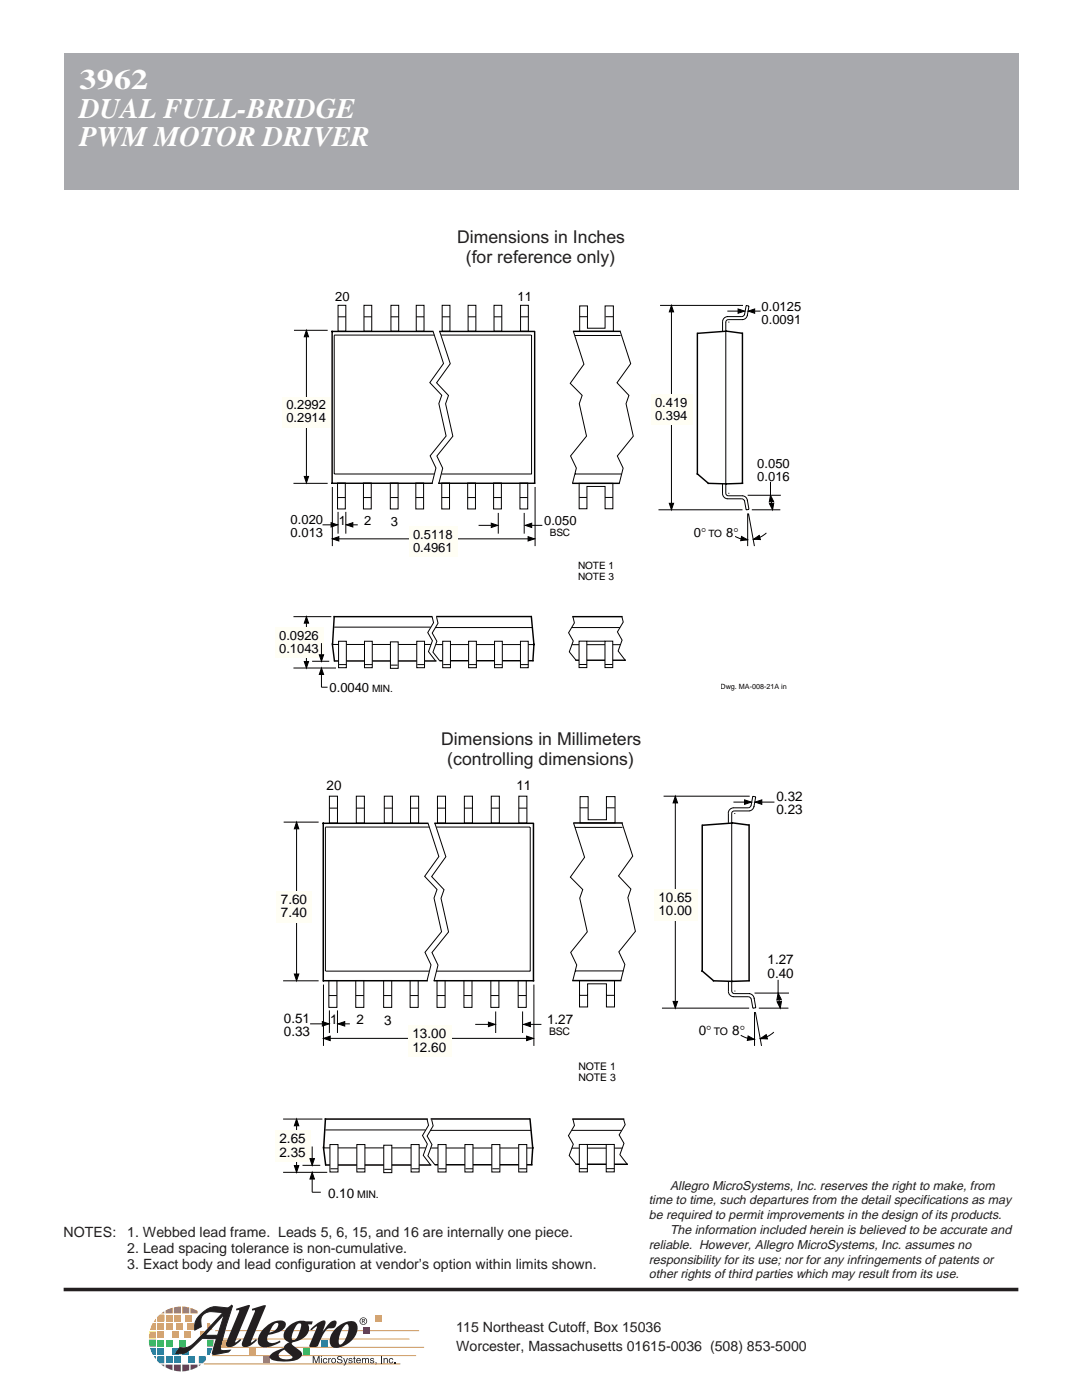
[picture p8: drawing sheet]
<svg xmlns="http://www.w3.org/2000/svg" width="216mm" height="279mm" viewBox="0 0 216 279" stroke-linecap="round" stroke-linejoin="round" font-family="sans-serif">
<path d="M12.7 10.6h190.5v27.3h-190.5z" fill="#a8a9ad"/>
<path d="M12.7 257.4h190.5" fill="none" stroke="#231f20" stroke-width=".71" stroke-linecap="butt"/>
<path d="M40.7 272.2h39.2M42.3 270.5h40.7M43 268.9h41.6" fill="none" stroke="#f89d33" stroke-width=".2"/>
<path d="M39.7 272.3h.4l-.4 .4z" fill="#583a97"/>
<path d="M31.1 263.2v.6h-.4z" fill="#f1592f"/>
<path d="M30.5 264h.6v1.4h-1.2z" fill="#f89d33"/>
<path d="M29.9 265.7h1.2v1.4h-1.4z" fill="#fff101"/>
<path d="M29.7 267.4h1.4v1.4h-1.2z" fill="#36b557"/>
<path d="M29.9 269h1.2v1.4h-.6z" fill="#00a6bf"/>
<path d="M30.7 270.7h.4v.6z" fill="#0078c0"/>
<path d="M32.2 262.1l.6-.4v.4z" fill="#ed1255"/>
<path d="M31.4 262.8l.5-.4h.9v1.4h-1.4z" fill="#f1592f"/>
<path d="M31.4 264h1.4v1.4h-1.4z" fill="#f89d33"/>
<path d="M31.4 265.7h1.4v1.4h-1.4z" fill="#fff101"/>
<path d="M31.4 267.4h1.4v1.4h-1.4z" fill="#36b557"/>
<path d="M31.4 269h1.4v1.4h-1.4z" fill="#00a6bf"/>
<path d="M31.4 270.7h1.4v1.4h-1l-.4-.5z" fill="#0078c0"/>
<path d="M32.1 272.3h.7v.5z" fill="#583a97"/>
<path d="M33 261.6l1.4-.6v1.1h-1.4z" fill="#ed1255"/>
<path d="M33 262.4h1.4v1.4h-1.4z" fill="#f1592f"/>
<path d="M33 264h1.4v1.4h-1.4z" fill="#f89d33"/>
<path d="M34.2 265.7h1.4v1.4h-1.4z" fill="#fff101"/>
<path d="M33 267.4h1.4v1.4h-1.4z" fill="#36b557"/>
<path d="M34.2 269h1.4v1.4h-1.4z" fill="#00a6bf"/>
<path d="M33 270.7h1.4v1.4h-1.4z" fill="#0078c0"/>
<path d="M33 272.3h1.4v1.2l-1.4-.6z" fill="#583a97"/>
<path d="M34.7 260.9l1.4-.1v1.3h-1.4z" fill="#ed1255"/>
<path d="M34.7 262.4h1.4v1.4h-1.4z" fill="#f1592f"/>
<path d="M35.2 264h1.4v1.4h-1.4z" fill="#f89d33"/>
<path d="M36.7 265.7h1.4v1.4h-1.4z" fill="#fff101"/>
<path d="M35.6 267.4h1.4v1.4h-1.4z" fill="#36b557"/>
<path d="M36.4 269h1.4v1.4h-1.4z" fill="#00a6bf"/>
<path d="M34.7 270.7h1.4v1.4h-1.4z" fill="#0078c0"/>
<path d="M34.7 272.3h1.4v1.4l-1.4-.2z" fill="#583a97"/>
<path d="M36.4 260.8l1.4 .2v1.1h-1.4z" fill="#ed1255"/>
<path d="M36.9 262.4h1.4v1.4h-1.4z" fill="#f1592f"/>
<path d="M39.8 265.7h1.4v1.4h-1.4z" fill="#fff101"/>
<path d="M37.4 270.7h1.4v1.4h-1.4z" fill="#0078c0"/>
<g fill="#583a97">
<path d="M36.4 272.3h1.4v1.2l-1.4 .2z"/>
<path d="M38 272.3h1.4v.5l-1.4 .6z"/>
</g>
<path d="M37.2 264h1.4v1.4h-1.4z" fill="#f89d33"/>
<path d="M39.7 270.7h1.4a1.34 1.34 0 0 1-.6 1.4h-.8z" fill="#0078c0"/>
<path d="M41.3 264h.5l.6 1.4h-1.1z" fill="#f89d33"/>
<path d="M41.3 267.4h1.3l-.1 1.4h-1.2z" fill="#36b557"/>
<path d="M41.3 269h1.1l-.6 1.4h-.5z" fill="#00a6bf"/>
<path d="M38 261l1.4 .6v.5h-1.4z" fill="#ed1255"/>
<path d="M44.2 267.4h1.4v1.3h-1.4z" fill="#fff101"/>
<path d="M52.4 270.6h1.4v1.4h-1.4z" fill="#ed1255"/>
<path d="M60.4 269h1.4v1.4h-1.4z" fill="#36b557"/>
<path d="M64 267.3h1.4v1.4h-1.4z" fill="#00a6bf"/>
<path d="M74.9 262.4h1.4v1.4h-1.4z" fill="#f1592f"/>
<path d="M49.6 269h1.4v1.4h-1.4z" fill="#f89d33"/>
<g fill="#231f20">
<path d="M62.4 270.6h.3l.4 1.3 .4-1.3h.3v1.5h-.2v-1.2l-.4 1.2h-.2l-.4-1.2v1.2h-.2z"/>
<path d="M64.6 271.1h.5l.2 .3-.2-.2a.35 .35 0 0 0-.5 .3 .35 .35 0 0 0 .4 .4l.3-.2v.2a.44 .44 0 0 1-.8 0v-.6z"/>
<path d="M65.5 271h.2v.2l.3-.2v.2l-.3 .1v.8h-.2z"/>
<path d="M67.5 270.7h.6l.2 .4-.5-.3-.3 .2 .7 .4a.53 .53 0 0 1-.2 .7 .53 .53 0 0 1-.8-.3v-.2h.2a.37 .37 0 0 0 .4 .3 .37 .37 0 0 0 .3-.3l-.8-.4v-.4z"/>
<path d="M68.5 271h.2l.2 .9 .3-.9h.2l-.3 .8a.63 .63 0 0 1-.5 .7v-.2h.2l.1-.2z"/>
<path d="M69.6 271.2l.3-.2 .4 .2-.1 .1-.3-.1-.2 .1 .6 .3-.1 .5-.5-.1-.2-.1v-.2l.5 .3 .2-.2-.6-.3z"/>
<path d="M70.6 270.7h.2v.3h.2v.2h-.2v.7l.2 .2-.4-.1v-.8h-.1z"/>
<path d="M72.2 271h.2v.2l.3-.2 .3 .2 .4-.2 .2 .4v.7h-.1v-.7l-.2-.2-.3 .1v.8h-.2v-.7l-.1-.2-.2 .1-.1 .8h-.2z"/>
<path d="M73.9 271.2l.3-.2 .4 .2-.1 .1-.3-.1-.2 .1 .7 .3-.2 .5-.5-.1-.2-.1v-.2l.5 .3 .2-.2-.6-.3z"/>
<path d="M74.9 271.9h.2v.4l-.2 .1 .1-.3z"/>
<path d="M76 270.6h.2v1.5h-.2z"/>
<path d="M76.5 271h.2v.2a.39 .39 0 0 1 .6-.1l.1 1h-.2v-.8l-.2-.1-.2 .1-.1 .8h-.2z"/>
<path d="M77.8 271.1h.5l.2 .3-.3-.2a.35 .35 0 0 0-.4 .3 .35 .35 0 0 0 .4 .4l.3-.2-.1 .2a.44 .44 0 0 1-.8 0v-.6z"/>
<path d="M78.7 271.9h.2v.2h-.2z"/>
<path d="M64 271v1.1h.2v-1.1zM64 270.6v.2h.2v-.2z"/>
<path d="M66.1 271.6a.52 .52 0 0 0 1 0 .52 .52 0 0 0-1 0zM66.4 271.2a.35 .35 0 0 1 .5 .4 .35 .35 0 0 1-.5 .3l-.1-.3z"/>
<path d="M71.3 271.1a.54 .54 0 0 0-.2 .7 .54 .54 0 0 0 .7 .2l.2-.3-.4 .3-.3-.4h.7v-.3l-.2-.2zM71.4 271.2h.3l.1 .3h-.5z"/>
</g>
<path d="M43 265.6h40.6M43.2 267.2h38.5" fill="none" stroke="#f89d33" stroke-width=".2"/>
<g fill="#231f20">
<path d="M47.1 261.2l2.4-.7h.3l.1 .1-3 7.3 .3-.1 .8-.6 .1 .3-1.2 .9a1.16 1.16 0 0 1-1.8 .1v-.5l2.6-6.2v-.3h-.5z"/>
<path d="M50.3 261.2l2.4-.7 .3 .1-2.9 7.3 .2-.1 .8-.6 .2 .3-1.5 1.1a1.13 1.13 0 0 1-1.5 0l.1-.8 2.5-6-.1-.3-.5 .1z"/>
<path d="M52.7 265.1a3.8 3.8 0 0 1 4-1.4 1.08 1.08 0 0 1-.4 1.8l-1 .5-1.8 .4 .2-.5a1.69 1.69 0 0 0 1.8-1.8 1.39 1.39 0 0 0-1.4 1.1 3.6 3.6 0 0 0-.8 2.4 1.71 1.71 0 0 0 2.4 0l.2-.1v.3a5.9 5.9 0 0 1-3.4 1.1 1.37 1.37 0 0 1-.9-2.1l.4-.8z"/>
<path d="M61.9 265.3a4.3 4.3 0 0 1 2.9-1.7l.1 .5-.6 1.7a4.8 4.8 0 0 1 2.4-2.3l.3 .1a1.07 1.07 0 0 1-.2 1.2 1.07 1.07 0 0 1-1.1 .3 3.5 3.5 0 0 0-1.7 2.2l-.2 .4a1.34 1.34 0 0 1-2.1 1l1.6-3.9-.2-.1-.9 .8z"/>
<path d="M66.9 265.2l1-.8 1.2-.6 .1 .5a4.2 4.2 0 0 0-1.5 4 1.76 1.76 0 0 0 1.4-1.4l.4-1.2a.94 .94 0 0 0-.3-1.4l-.1-.5a1.52 1.52 0 0 1 2.2 .9 4.4 4.4 0 0 1-4.8 4.2 1.68 1.68 0 0 1-.5-2.2z"/>
<path d="M57.2 265l.8-.7 1.1-.5 .3-.1 .1 .5a4.4 4.4 0 0 0-1.3 3l.2 .2a.88 .88 0 0 0 1.1-.9l.6-2-.1-.3h-.5l-.1-.5 .8-.1 2.2 .1-.2 .6h-.7a2.1 2.1 0 0 1-1 2.8l-1 .5-1.2 .3a.54 .54 0 0 0 .4 .8l1.2 .9 .4 .6a2.12 2.12 0 0 1-2.3 1.5 7.5 7.5 0 0 1-3.9-.4l-.2-.2a1.34 1.34 0 0 1 1.2-1.5l1.5-.6 .1 .4-.3 .1a1.1 1.1 0 0 0-.7 1.2 2.25 2.25 0 0 0 2.6 .3 .97 .97 0 0 0-.7-.8l-.3-.3a.92 .92 0 0 1-.4-1.5l.8-.5a1.45 1.45 0 0 1-.8-2.5z"/>
</g>
<path d="M44.7 262.3l-1.3 4.2h-2.5zM39.7 262.6a3.2 3.2 0 0 0-.8 2.9l1.3-.7a2.14 2.14 0 0 1 1.5-3l2.8 .2-5.6 5.9-1.1 .8a3 3 0 0 1-1.9 .2l-.8 1.2a3.2 3.2 0 0 0 3.3-1.1l1.9-1.9 2.9 .1-.8 3 .6 .1 2.6-.5 .3-.3h-1.6l-.3-.4 1.1-4.4 1.3-4.1-.2-.1-.9 .5-1.3-.1a4.3 4.3 0 0 0-4.3 1.7z" fill-rule="evenodd" fill="#231f20"/>
<path d="M39.7 262.6a4.6 4.6 0 0 1 4.3-1.7l1.3 .1 .9-.5 .2 .1-1.3 4.1-1.1 4.4 .3 .4h1.6l-.3 .3-2.6 .5-.6-.1 .8-3-2.9-.1-1.9 1.9a3.2 3.2 0 0 1-3.3 1.1l.8-1.2a3 3 0 0 0 3-1l5.6-5.9-2.4-.2a1.95 1.95 0 0 0-2 2.6l.1 .4-1.3 .7a3.2 3.2 0 0 1 .8-2.9zM44.7 262.3l-1.3 4.2h-2.5z" fill="none" stroke="#231f20" stroke-width=".2"/>
<path d="M72.4 264.9h1.4v1.4h-1.4z" fill="#583a97"/>
<path d="M71.8 263.7a.75 .75 0 0 0 1.5 0 .75 .75 0 0 0-1.5 0zM71.9 263.7a.61 .61 0 0 1 1.2 0 .61 .61 0 0 1-1.2 0zM72.2 263.2v.9h.1v-.4l.6 .4-.3-.4 .2-.1v-.3zM72.3 263.3l.3 .1v.2h-.3z" fill-rule="evenodd" fill="#231f20"/>
<g fill="none" stroke="#000" stroke-width=".2">
<path d="M67.5 60.9h1.5v5.2h-1.5zM67.5 63.2h1.5M72.6 60.9h1.6v5.2h-1.6zM72.6 63.2h1.6M83.1 60.9h1.5v5.2h-1.5zM83.1 63.2h1.5M88.2 60.9h1.6v5.2h-1.6zM88.2 63.2h1.6M93.4 60.9h1.6v5.2h-1.6zM93.4 63.2h1.6M98.6 60.9h1.5v5.2h-1.5zM98.6 63.2h1.5"/>
<path d="M103.9 60.9h1.5v5.2h-1.5zM103.9 63.2h1.5M144.2 64.2v1.9M144.8 64.3v34.1M67.4 96.4h1.5v5.2h-1.5zM67.4 99.3h1.5M72.5 96.4h1.6v5.2h-1.6zM72.5 99.3h1.6M83 96.4h1.5v5.2h-1.5zM83 99.3h1.5M88.1 96.4h1.6v5.2h-1.6zM88.1 99.3h1.6"/>
<path d="M93.3 96.4h1.6v5.2h-1.6zM93.3 99.3h1.6M98.5 96.4h1.5v5.2h-1.5zM98.5 99.3h1.5M103.7 96.4h1.6v5.2h-1.6zM103.7 99.3h1.6M115.6 96.5h6.7v5h-1.6v-4.4h-3.6v4.4h-1.5zM144.2 96.6v2M146.7 107l1.4 .6 1 .1M152.9 106.4l-1.2 .8-1.4 .5M66.4 128.6h19.6M86.8 125.2h19.4"/>
<path d="M87 128.6h19.5"/>
</g>
<path d="M139.2 66.4v28.3M144.8 66.1l3.4 .4M145 66.1l-5.9 .4M148.1 66.4v30.1M139 94.5l2.4 2M141.2 96.5l3.8 .1M148.3 96.5l-3.5 .1M66.6 131.9h20.5M87.7 131.9h18.8" fill="none" stroke="#000" stroke-width=".29"/>
<path d="M67.6 128h1.5v5.3h-1.5z" fill-rule="evenodd" fill="#fff" stroke="#000" stroke-width=".2"/>
<path d="M67.7 132.6h1.4" fill="none" stroke="#000" stroke-width=".2"/>
<path d="M72.7 128h1.6v5.3h-1.6z" fill-rule="evenodd" fill="#fff" stroke="#000" stroke-width=".2"/>
<path d="M72.8 132.6h1.5" fill="none" stroke="#000" stroke-width=".2"/>
<path d="M83.2 128h1.5v5.3h-1.5z" fill-rule="evenodd" fill="#fff" stroke="#000" stroke-width=".2"/>
<path d="M83.3 132.6h1.4" fill="none" stroke="#000" stroke-width=".2"/>
<path d="M88.3 128h1.6v5.3h-1.6z" fill-rule="evenodd" fill="#fff" stroke="#000" stroke-width=".2"/>
<path d="M88.4 132.6h1.5" fill="none" stroke="#000" stroke-width=".2"/>
<path d="M93.5 128h1.6v5.3h-1.6z" fill-rule="evenodd" fill="#fff" stroke="#000" stroke-width=".2"/>
<path d="M93.6 132.6h1.5" fill="none" stroke="#000" stroke-width=".2"/>
<path d="M98.7 128h1.5v5.3h-1.5z" fill-rule="evenodd" fill="#fff" stroke="#000" stroke-width=".2"/>
<path d="M98.8 132.6h1.3" fill="none" stroke="#000" stroke-width=".2"/>
<path d="M103.9 128h1.5v5.3h-1.5z" fill-rule="evenodd" fill="#fff" stroke="#000" stroke-width=".2"/>
<g fill="none" stroke="#000" stroke-width=".2">
<path d="M58.7 65.9h6.7M61.1 67.2v27.9M66.7 66.9h20M66.7 66.9v27.7h19.9M78 60.9h1.6v5.2h-1.6zM78 63.2h1.6M86.4 66.2l2.1 6.3-2.7 3.9 2.3 2.5-.5 1.6 1.4 6.5-3.2 4 1.2 2.4-.8 3M87.7 66.1l2.1 6.5-2.7 3.8 2.4 2.5-.6 1.7 1.5 6.5-3.2 3.9 1.1 2.4-.7 3.1M88 66.9h18M106.1 66.9v27.7M131.7 60.9h16.6M134 62.2v38.2"/>
<path d="M145.1 62.1h2.2M150.6 62.1h1.2M58.6 96.5h6.8M66.3 97.2v11.8M77.9 96.4h1.5v5.2h-1.5zM77.9 99.3h1.5M88.1 94.6h18M106.8 97.2v11.8M149.2 98.8h6.6M153.7 96.2v2.6M64.4 104.7h1.7M67.5 102.2v4.3"/>
<path d="M67.6 107.5h37.8M69 102.2v4.3M70.4 104.7h1M99.4 102.4v4.1M104.6 102.4v4.1M131.4 101.7h16.8M149.2 102.5v6.5M149.4 102.5l1.1 6.5M150 101.7h5.7M58.6 123.1h7.5M58.6 133.3h8.4M61.1 124.4v7.6"/>
<path d="M66.7 125.2h19.2M86.2 123.1l.3 1.2-1.1 1.9 .9 1.7-.8 2.1 1.4 1.9M87.1 123.2l.3 1.2-1.2 1.9 1 1.7-.8 2.1 1.3 1.8M104 132.6h1.4"/>
</g>
<path d="M66.1 66.1h20.4M66.3 66v30.6M87.6 66.1h19.1M106.7 66.1v30.5M66.2 96.4h20.2M87.4 96.4h19.4M66.5 123.1h19.8M66.7 122.9l-.4 5.8M87 123h19.1M106 122.9l.6 5.9M106.6 128.5l-.3 3.5" fill="none" stroke="#000" stroke-width=".29"/>
<path d="M61.1 65.9l.5 1.3h-.9zM134 60.9l.4 1.3h-.9zM147.3 61.7l1.3 .4-1.3 .4zM149.3 62.1l1.3-.4v.8zM60.7 95.1h.9l-.5 1.3zM66.3 107.5l1.3-.4v.9zM66.1 104.3l1.3 .4-1.3 .5zM69.1 104.7l1.3-.4v.9zM105.4 107.1l1.3 .4-1.3 .5zM133.5 100.4h.9l-.4 1.3zM60.7 132h.9l-.5 1.3zM61.1 123.1l.5 1.3h-.9z" fill="#000" stroke="#000" stroke-width=".2"/>
<path d="M77.9 128.1h1.6v5.3h-1.6z" fill-rule="evenodd" fill="#fff" stroke="#000" stroke-width=".2"/>
<g fill="none" stroke="#000" stroke-width=".2">
<path d="M114.4 66l2.1 6.7-2.7 3.8 2.4 2.4-.6 1.7 1.4 6.4-3.2 4 1.2 2.4-.8 3.1M114.7 67h9.1M115.6 63.2h1.6M115.7 61.1h1.5v4.4h3.5v-4.4h1.7v5h-6.7zM120.8 63.2h1.6M123.8 66.2l2 6.4-2.7 3.8 2.4 2.5-.6 1.7 1.5 6.5-3.2 3.9 1.1 2.4-.7 3.1M114.7 94.6h9.3M115.6 99.3h1.5M120.7 99.3h1.6M95.5 104.8h2.5M106.1 104.8h2.1M147.9 107.5h.1"/>
<path d="M151.6 107.3h-.1M153.9 100.1l.1 .4M78 132.7h1.4M114.1 128.7h9.7"/>
</g>
<path d="M153.7 98.8l.7 1.3-.9 .1zM98 104.4l1.3 .4-1.3 .5zM104.8 104.8l1.3-.4v.9zM148 107.1l1.2 .6-1.4 .2zM150.4 107.6l1.1-.7 .2 .8zM153.5 100.5l.9-.1-.2 1.3z" fill="#000" stroke="#000" stroke-width=".2"/>
<path d="M114.4 66.1h9.5M114.2 96.5h9.5M114.8 131.8h10.1" fill="none" stroke="#000" stroke-width=".29"/>
<path d="M115.5 128h1.6v5.2h-1.6z" fill-rule="evenodd" fill="#fff" stroke="#000" stroke-width=".2"/>
<path d="M115.5 132.6h1.6" fill="none" stroke="#000" stroke-width=".2"/>
<path d="M120.7 128h1.6v5.2h-1.6z" fill-rule="evenodd" fill="#fff" stroke="#000" stroke-width=".2"/>
<g fill="none" stroke="#000" stroke-width=".2">
<path d="M145.1 63.2h2.9M145.2 63.2a1.03 1.03 0 0 0-1 1M145.3 64.3h.1M148.6 62.8l-.6 .4M148.6 62.8l.3-1.8 .5 .1-.3 1.9M149.1 62.9a1.03 1.03 0 0 1-.9 .9h-2.9l-.2 .1-.3 .4M144.2 98.5a1.03 1.03 0 0 0 1 1M144.8 98.4l.3 .5h.2h2.9a1.03 1.03 0 0 1 .9 1M145.1 99.5h2.9M145.3 98.4h.1M148 99.5l.6 .5M149.1 99.8l.3 1.9-.5 .1-.3-1.9"/>
<path d="M62.3 132h3.4M64.1 134.6v2.5h1.3M114.1 125.2h9.6M114.3 123.1l.3 1.2-1.1 2 .9 1.6-.8 2.2 1.3 1.7M117.1 128h3.6M120.7 132.6h1.6M124.1 123.1l.3 1-1.2 2 .9 1.6-.8 2.2 1.5 1.9"/>
</g>
<path d="M66.3 128.4l.4 3.6M114.2 123.1h10" fill="none" stroke="#000" stroke-width=".29"/>
<path d="M64.1 133.3l.5 1.3h-.9z" fill="#000" stroke="#000" stroke-width=".2"/>
<g fill="#fffef4">
<path d="M56.3 79.2h9.7v6.1h-9.7z" fill-rule="evenodd"/>
<path d="M129.8 78.8h8.4v6h-8.4z" fill-rule="evenodd"/>
<path d="M81.6 105.1h9.7v6.1h-9.7z" fill-rule="evenodd"/>
<path d="M54.8 125.2h9.8v6.1h-9.8z" fill-rule="evenodd"/>
</g>
<g fill="none" stroke="#000" stroke-width=".2">
<path d="M64.1 128.3v2.4M65.7 158.9h1.6v5.4h-1.6zM71.1 158.9h1.6v5.4h-1.6zM81.9 158.9h1.6v5.4h-1.6zM87.3 158.9h1.6v5.4h-1.6zM92.7 158.9h1.6v5.4h-1.6zM98 158.9h1.6v5.4h-1.6zM103.5 158.9h1.6v5.4h-1.6zM65.7 161.3h1.6M71.1 161.3h1.6M81.9 161.3h1.6M87.3 161.3h1.6"/>
<path d="M92.7 161.3h1.6M98 161.3h1.6M103.5 161.3h1.6M65.6 195.7h1.6v5.3h-1.6zM65.6 198.7h1.6M71 195.7h1.6v5.3h-1.6zM71 198.7h1.6M81.8 195.7h1.6v5.3h-1.6zM81.8 198.7h1.6M87.2 195.7h1.6v5.3h-1.6zM87.2 198.7h1.6M92.6 195.7h1.6v5.3h-1.6z"/>
<path d="M92.6 198.7h1.6M97.9 195.7h1.7v5.3h-1.7zM97.9 198.7h1.7M103.4 195.7h1.6v5.3h-1.6zM103.4 198.7h1.6M64.7 229.1h20.2M85.9 225.6h20.1M86 229.1h20.2"/>
</g>
<path d="M63.7 130.7h.9l-.5 1.3z" fill="#000" stroke="#000" stroke-width=".2"/>
<path d="M64.9 232.5h21.2M86.7 232.5h19.5" fill="none" stroke="#000" stroke-width=".3"/>
<path d="M65.8 228.4h1.6v5.5h-1.6z" fill-rule="evenodd" fill="#fff" stroke="#000" stroke-width=".2"/>
<path d="M65.9 233.3h1.5" fill="none" stroke="#000" stroke-width=".2"/>
<path d="M71.2 228.4h1.6v5.5h-1.6z" fill-rule="evenodd" fill="#fff" stroke="#000" stroke-width=".2"/>
<path d="M71.3 233.3h1.5" fill="none" stroke="#000" stroke-width=".2"/>
<path d="M82 228.4h1.6v5.5h-1.6z" fill-rule="evenodd" fill="#fff" stroke="#000" stroke-width=".2"/>
<path d="M82.1 233.3h1.5" fill="none" stroke="#000" stroke-width=".2"/>
<path d="M87.4 228.4h1.6v5.5h-1.6z" fill-rule="evenodd" fill="#fff" stroke="#000" stroke-width=".2"/>
<path d="M87.5 233.3h1.5" fill="none" stroke="#000" stroke-width=".2"/>
<path d="M92.8 228.4h1.6v5.5h-1.6z" fill-rule="evenodd" fill="#fff" stroke="#000" stroke-width=".2"/>
<path d="M92.9 233.3h1.5" fill="none" stroke="#000" stroke-width=".2"/>
<path d="M98.1 228.4h1.6v5.5h-1.6z" fill-rule="evenodd" fill="#fff" stroke="#000" stroke-width=".2"/>
<path d="M98.2 233.3h1.4" fill="none" stroke="#000" stroke-width=".2"/>
<path d="M103.5 228.4h1.6v5.5h-1.6z" fill-rule="evenodd" fill="#fff" stroke="#000" stroke-width=".2"/>
<g fill="none" stroke="#000" stroke-width=".2">
<path d="M76.7 158.9h1.6v5.4h-1.6zM56.6 164.1h7M59.2 165.4v29M64.9 165.1h20.8M64.9 165.1v28.7h20.7M76.7 161.3h1.6M85.4 164.3l2.2 6.6-2.9 4 2.5 2.6-.6 1.7 1.5 6.8-3.3 4.1 1.2 2.5-.8 3.1M86.8 164.2l2.2 6.8-2.9 3.9 2.5 2.7-.6 1.7 1.5 6.7-3.3 4.1 1.2 2.5-.8 3.2M87.1 165.1h18.7M105.8 165.1v28.7M56.5 195.7h7.1M64.5 196.5v12.2"/>
<path d="M76.6 195.7h1.6v5.3h-1.6zM76.6 198.7h1.6M87.1 193.8h18.7M106.5 196.5v12.2M61.9 204.3h2.4M65.7 201.6v4.6M65.9 207.2h39.2M67.3 201.6v4.6M68.8 204.3h1M98.9 201.9v4.3M104.3 201.9v4.3M56.5 223.3h7.8"/>
<path d="M56.5 234h8.8M59.2 224.7v7.9M60.4 232.6h3.5M62.3 235.3v2.6M64.9 225.5h20M85.2 223.3l.3 1.3-1.2 2 1 1.7-.8 2.3 1.4 1.9M86.1 223.4l.3 1.3-1.2 2 1 1.7-.8 2.3 1.4 1.8M103.6 233.3h1.5"/>
</g>
<path d="M64.4 164.3h21.1M64.5 164.2v31.7M86.7 164.3h19.8M106.4 164.2v31.6M64.4 195.7h21M86.5 195.7h20.1M64.5 228.9l.5 3.7M64.8 223.3h20.6M64.9 223.2l-.3 6M85.9 223.3h19.9M105.7 223.2l.6 6M106.3 228.9l-.2 3.7" fill="none" stroke="#000" stroke-width=".3"/>
<path d="M59.2 164.1l.4 1.3h-.9zM58.7 194.4h.9l-.4 1.3zM64.5 207.2l1.4-.4v.9zM64.3 203.9l1.4 .4-1.4 .5zM67.4 204.3l1.4-.4v.9zM105.1 206.8l1.3 .4-1.3 .5zM58.7 232.6h.9l-.4 1.4zM59.2 223.3l.4 1.4h-.9zM62.3 234l.4 1.3h-.9z" fill="#000" stroke="#000" stroke-width=".2"/>
<path d="M76.6 228.6h1.6v5.4h-1.6z" fill-rule="evenodd" fill="#fff" stroke="#000" stroke-width=".2"/>
<g fill="none" stroke="#000" stroke-width=".2">
<path d="M115.7 159h1.7v4.6h3.6v-4.6h1.7v5.2h-7zM132.4 158.9h17.2M114.4 164.2l2.2 6.9-2.8 3.9 2.5 2.5-.6 1.8 1.5 6.7-3.3 4.1 1.2 2.5-.8 3.1M114.8 165.1h9.4M115.7 161.2h1.6M121.1 161.2h1.6M124.1 164.2l2.2 6.7-2.9 3.9 2.5 2.6-.6 1.7 1.5 6.8-3.3 4.1 1.2 2.5-.8 3.1M134.8 160.2v39.7M145.3 162.3v1.9M146 162.4v35.4M146.3 160.1h2.3M152 160.1h2.5"/>
<path d="M114.8 193.8h9.6M115.6 195.7h7v5.3h-1.6v-4.7h-3.8v4.7h-1.6zM115.6 198.6h1.6M121 198.6h1.6M145.4 195.9v1.9M150.6 198.2h6.8M155.3 195.5v2.7M155.5 199.5v.4M94.8 204.4h2.7M105.8 204.4h2.2M132.1 201.2h17.4M147.8 206.6l1.3 .6 1.4 .2"/>
<path d="M149.2 207.2h.1M150.6 202v6.7M150.7 202l1.3 6.7M151.4 201.2h5.9M153 206.9h-.1M154.4 206l-1.3 .9-1.4 .4M62.3 237.9h1.7M76.7 233.4h1.4M114.1 229.1h10"/>
</g>
<path d="M134.8 158.9l.4 1.3h-.9zM148.6 159.6l1.3 .5-1.3 .4zM150.7 160.1l1.3-.5v.9zM155.3 198.2l.6 1.3-.9 .1zM97.5 204l1.3 .4-1.3 .5zM104.5 204.4l1.3-.4v.9zM134.3 199.9h.9l-.4 1.3zM149.3 206.7l1.2 .7-1.4 .2zM151.7 207.3l1.2-.8 .2 .8zM155.1 199.9l.8-.1-.2 1.4z" fill="#000" stroke="#000" stroke-width=".2"/>
<path d="M114.4 164.2h9.9M140.1 164.6v29.4M146 164.2l3.5 .5M146.2 164.3l-6.1 .4M149.5 164.5v31.3M114.2 195.7h9.8M140 193.7l2.5 2.1M142.2 195.7l4 .2M149.6 195.7l-3.6 .2M114.8 232.4h10.5" fill="none" stroke="#000" stroke-width=".3"/>
<path d="M115.6 228.4h1.6v5.5h-1.6z" fill-rule="evenodd" fill="#fff" stroke="#000" stroke-width=".2"/>
<path d="M115.6 233.2h1.6" fill="none" stroke="#000" stroke-width=".2"/>
<path d="M121 228.4h1.6v5.5h-1.6z" fill-rule="evenodd" fill="#fff" stroke="#000" stroke-width=".2"/>
<g fill="none" stroke="#000" stroke-width=".2">
<path d="M146.3 161.2a1.07 1.07 0 0 0-1 1.1M146.5 162.4h.1M149.9 160.8l-.6 .4h-3M149.9 160.8l.3-1.9 .6 .1-.4 2M150.5 160.9a1.07 1.07 0 0 1-1 .9h-3a.55 .55 0 0 0-.5 .6M145.3 197.8a1.07 1.07 0 0 0 1.1 1.1M146 197.7a.55 .55 0 0 0 .5 .6M146.3 198.9h3M146.5 197.8h.1M146.5 198.3h3M149.3 198.9l.6 .5 .3 1.8 .6-.1-.3-1.9M149.5 198.3a1.07 1.07 0 0 1 1 .9"/>
<path d="M114.1 225.6h10M114.3 223.4l.3 1.2-1.2 2.1 1 1.6-.8 2.3 1.4 1.8M117.2 228.4h3.8M121 233.2h1.6M124.4 223.3l.3 1.2-1.2 2 1 1.7-.8 2.2 1.5 2"/>
</g>
<path d="M114.2 223.3h10.4" fill="none" stroke="#000" stroke-width=".3"/>
<g fill="#fffef4">
<path d="M55.2 177.9h7.1v6.2h-7.1z" fill-rule="evenodd"/>
<path d="M130.5 177.4h8.6v6.3h-8.6z" fill-rule="evenodd"/>
<path d="M81.4 204.7h8.7v6.3h-8.7z" fill-rule="evenodd"/>
<path d="M54.9 225.6h7.1v6.3h-7.1z" fill-rule="evenodd"/>
</g>
<path d="M62.3 228.8v2.4" fill="none" stroke="#000" stroke-width=".2"/>
<path d="M61.8 231.2h.9l-.4 1.4z" fill="#000" stroke="#000" stroke-width=".2"/>
<path d="M138.1 219.8h60.7v36.1h-60.7z" fill="#fff"/>
<g font-size="5.6" fill="#fff">
<text x="15.9" y="17.8">3962</text>
<text x="15.9" y="23.5">DUAL FULL-BRIDGE</text>
<text x="15.9" y="29.1">PWM MOTOR DRIVER</text>
</g>
<g font-size="3.5" fill="#231f20">
<text x="91.2" y="48.5">Dimensions in Inches</text>
<text x="93" y="52.4">(for reference only)</text>
<text x="88" y="148.7">Dimensions in Millimeters</text>
<text x="89.3" y="152.6">(controlling dimensions)</text>
</g>
<g font-size="2.8" fill="#231f20">
<text x="12.7" y="246.9">NOTES:</text>
<text x="25.4" y="246.9">1. Webbed lead frame. Leads 5, 6, 15, and 16 are internally one piece.</text>
<text x="25.4" y="250.1">2. Lead spacing tolerance is non-cumulative.</text>
<text x="25.4" y="253.3">3. Exact body and lead configuration at vendor’s option within limits shown.</text>
<text x="91" y="265.8">115 Northeast Cutoff, Box 15036</text>
<text x="91" y="269.7">Worcester, Massachusetts 01615-0036 (508) 853-5000</text>
</g>
<g font-size="2.7">
<text x="65.2" y="157.6">20</text>
<text x="103" y="157.6">11</text>
<text x="154.9" y="159.8">0.32</text>
<text x="154.9" y="162.5">0.23</text>
<text x="131.4" y="180">10.65</text>
<text x="56.1" y="180.4">7.60</text>
<text x="56.1" y="183.1">7.40</text>
<text x="131.4" y="182.6">10.00</text>
<text x="153.2" y="192.5">1.27</text>
<text x="153.2" y="195.2">0.40</text>
<text x="56.7" y="204.1">0.51</text>
<text x="56.7" y="206.8">0.33</text>
<text x="65.9" y="204.4">1</text>
<text x="71.1" y="204.4">2</text>
<text x="76.6" y="204.6">3</text>
<text x="82.3" y="207.2">13.00</text>
<text x="82.3" y="209.9">12.60</text>
<text x="109.2" y="204.4">1.27</text>
<text x="139.4" y="206.7">0°</text>
<text x="146.1" y="206.7">8°</text>
<text x="55.8" y="228.1">2.65</text>
<text x="55.8" y="230.8">2.35</text>
<text x="65.5" y="239">0.10</text>
</g>
<g font-size="2.6">
<text x="66.9" y="60.1">20</text>
<text x="103.3" y="60.1">11</text>
<text x="152" y="62">0.0125</text>
<text x="152" y="64.6">0.0091</text>
<text x="57.1" y="81.7">0.2992</text>
<text x="130.7" y="81.2">0.419</text>
<text x="130.7" y="83.8">0.394</text>
<text x="57.1" y="84.3">0.2914</text>
<text x="151.1" y="93.3">0.050</text>
<text x="151.1" y="95.9">0.016</text>
<text x="58" y="104.5">0.020</text>
<text x="58" y="107.1">0.013</text>
<text x="67.6" y="104.8">1</text>
<text x="72.7" y="104.8">2</text>
<text x="78" y="105">3</text>
<text x="82.4" y="107.6">0.5118</text>
<text x="108.6" y="104.8">0.050</text>
<text x="138.5" y="107.1">0°</text>
<text x="144.9" y="107.1">8°</text>
<text x="82.4" y="110.1">0.4961</text>
<text x="55.7" y="127.7">0.0926</text>
<text x="55.7" y="130.3">0.1043</text>
<text x="65.8" y="138.2">0.0040</text>
</g>
<g font-size="2.5" fill="#231f20">
<text x="133.7" y="237.4">Allegro MicroSystems, Inc. reserves the right to make, from</text>
<text x="129.5" y="243.2">be required to permit improvements in the design of its products.</text>
<text x="129.5" y="240.2">time to time, such departures from the detail specifications as may</text>
<text x="129.5" y="249.2">reliable. However, Allegro MicroSystems, Inc. assumes no</text>
<text x="133.7" y="246.2">The information included herein is believed to be accurate and</text>
<text x="129.5" y="255.1">other rights of third parties which may result from its use.</text>
<text x="129.5" y="252.2">responsibility for its use; nor for any infringements of patents or</text>
</g>
<g font-size="2.1">
<text x="109.6" y="206.7">BSC</text>
<text x="142.4" y="206.7">TO</text>
<text x="115.4" y="213.5">NOTE 1</text>
<text x="115.4" y="215.7">NOTE 3</text>
<text x="71.3" y="239">MIN.</text>
</g>
<g font-size="2">
<text x="109.7" y="107">BSC</text>
<text x="141.3" y="107.1">TO</text>
<text x="115.3" y="113.6">NOTE 1</text>
<text x="115.3" y="115.8">NOTE 3</text>
<text x="74.2" y="138.2">MIN.</text>
</g>
<text font-size="1.5" x="144.4" y="238.3">Dwg. MA-008-21A mm</text>
<text font-size="1.4" x="143.8" y="137.5">Dwg. MA-008-21A in</text>
</svg>
